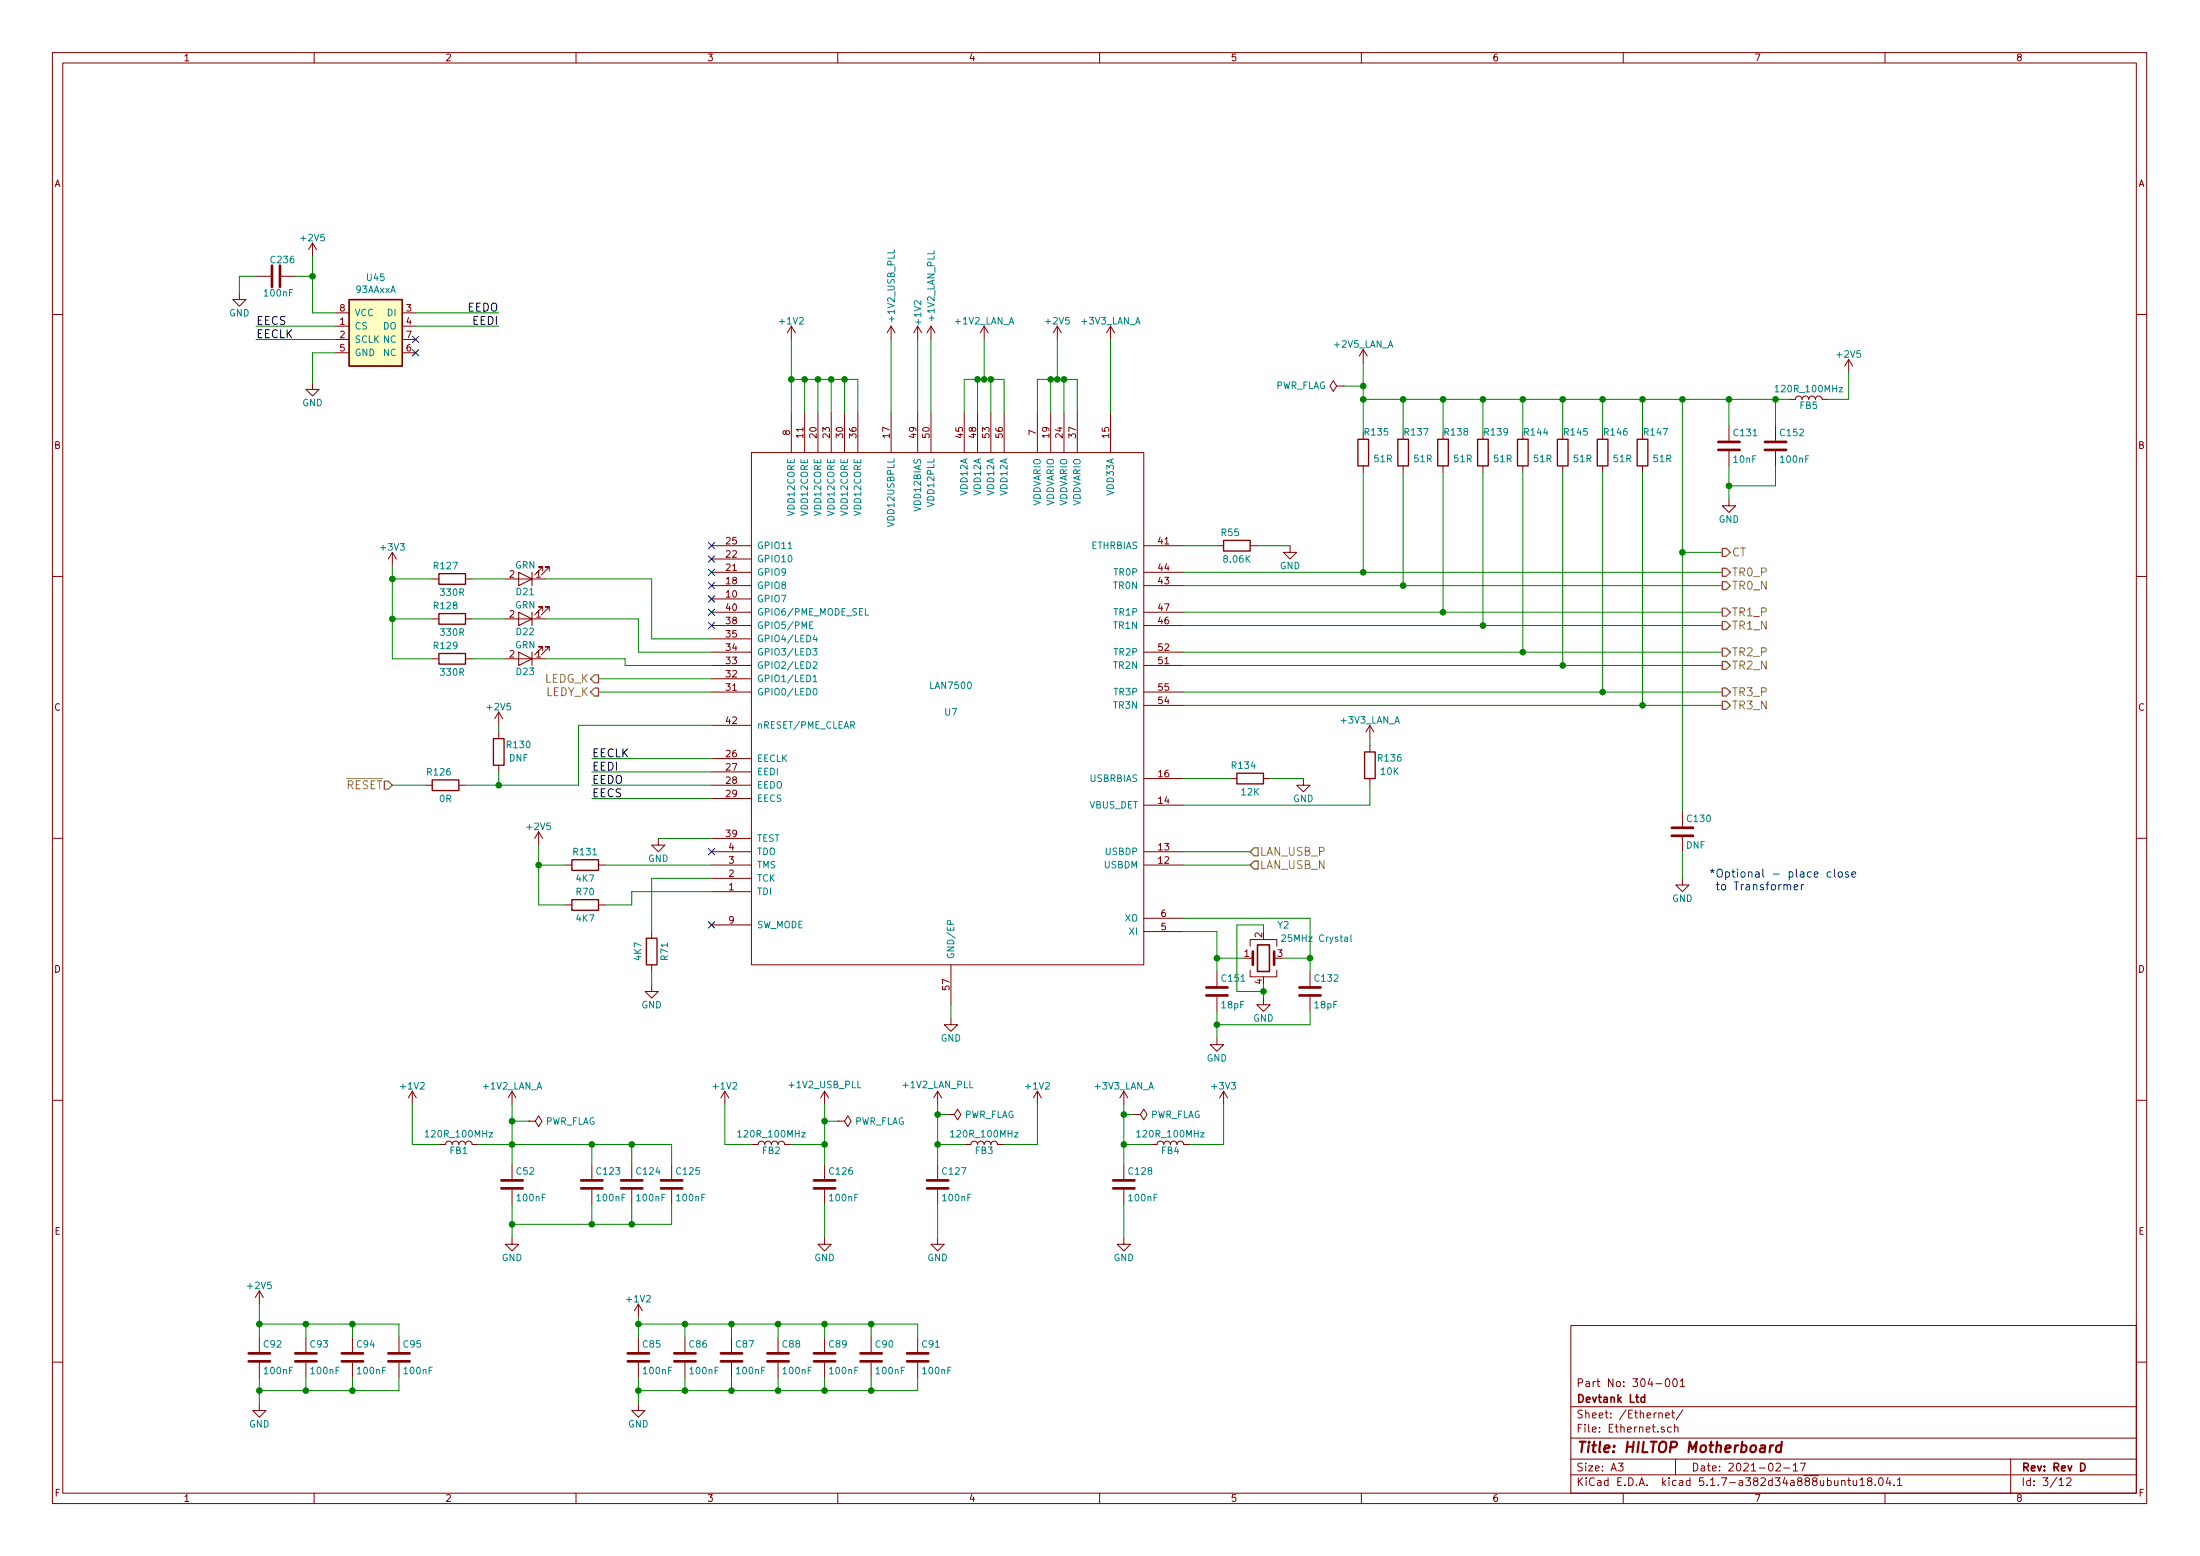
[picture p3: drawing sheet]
<svg xmlns="http://www.w3.org/2000/svg" width="420mm" height="297mm" viewBox="0 0 420 297" stroke-linecap="round" stroke-linejoin="round" font-family="sans-serif">
<g fill="none" stroke="#840000" stroke-width=".19">
<path d="M10 10h400v277h-400zM12 12h396v273.1h-396zM60 10v2M110 10v2M160 10v2M210 10v2M260 10v2M310 10v2M360 10v2M45.7 55.9v1.3h1.3l-1.3 1.3-1.3-1.3h1.3M48.9 52.7h2.8M53.7 52.7h2.8"/>
<path d="M59.7 46.4l-.8 1.3M59.7 46.4v2.5M59.7 46.4l.8 1.3M64.1 59.7h2.6M76.8 59.7h2.6M10 60h2M59.7 73.1v1.2h1.3l-1.3 1.3-1.3-1.3h1.3M64.1 62.3h2.6M64.1 64.8h2.6M64.1 67.3h2.6M76.8 62.3h2.6M76.8 64.8h2.6"/>
<path d="M76.8 67.3h2.6M151.1 62.3l-.7 1.2M151.1 62.3v2.5M151.1 78.8v7.6M151.1 62.3l.8 1.2M153.7 78.8v7.6M156.2 78.8v7.6M158.7 78.8v7.6M161.3 78.8v7.6M163.8 78.8v7.6M170.2 62.3l-.8 1.2M170.2 62.3v2.5"/>
<path d="M170.2 78.8v7.6M170.2 62.3l.7 1.2M175.3 62.3v2.5M175.3 78.8v7.6M175.3 62.3l-.8 1.2M175.3 62.3l.7 1.2M177.8 62.3l-.8 1.2M177.8 62.3v2.5M177.8 78.8v7.6M177.8 62.3l.8 1.2M184.1 78.8v7.6M186.7 78.8v7.6"/>
<path d="M188 62.3l-.8 1.2M188 62.3v2.5M188 62.3l.7 1.2M189.2 78.8v7.6M191.8 78.8v7.6M198.1 78.8v7.6M200.7 78.8v7.6M201.9 62.3l-.7 1.2M201.9 62.3v2.5M201.9 62.3l.8 1.2M203.2 78.8v7.6M205.7 78.8v7.6"/>
<path d="M212.1 62.3l-.8 1.2M212.1 62.3v2.5M212.1 78.8v7.6M212.1 62.3l.8 1.2M255.3 73.7l-.7-1-.6 1 .6 1 .7-1h1.2M256.5 73.7h.1M260.3 66.7l-.7 1.3M260.3 66.7v2.6M260.3 66.7l.8 1.3M341.6 76.2h1.3a.63 .63 0 0 1 .6-.6 .63 .63 0 0 1 .7 .6 .63 .63 0 0 1 .6-.6 .63 .63 0 0 1 .6 .6 .63 .63 0 0 1 .7-.6 .63 .63 0 0 1 .6 .6 .63 .63 0 0 1 .6-.6 .63 .63 0 0 1 .7 .6h1.2M353.1 68.6l-.8 1.3M353.1 68.6v2.6"/>
<path d="M353.1 68.6l.7 1.3M408 60h2M143.5 86.4h74.9v97.8h-74.9zM260.3 82.6v1.3M260.3 88.9v1.3M268 82.6v1.3M268 88.9v1.3M275.6 82.6v1.3M275.6 88.9v1.3M283.2 82.6v1.3M283.2 88.9v1.3M290.8 82.6v1.3"/>
<path d="M290.8 88.9v1.3M298.4 82.6v1.3M298.4 88.9v1.3M306.1 82.6v1.3M306.1 88.9v1.3M313.7 82.6v1.3M313.7 88.9v1.3M330.2 95.3v1.3h1.3l-1.3 1.2-1.3-1.2h1.3M330.2 81.3v2.8M330.2 86.1v2.8M339.1 81.3v2.8M339.1 86.1v2.8"/>
<path d="M10 110h2M74.9 105.4l-.7 1.3M74.9 105.4v2.6M74.9 105.4l.8 1.3M82.5 118.1h1.3M82.5 110.5h1.3M88.9 118.1h1.3M88.9 110.5h1.3M96.5 118.1h7.6M96.5 110.5h7.6M103.6 116.6v-.7h-.7h.7l-1.5 1.5M103.6 109v-.8h-.7h.7l-1.5 1.6"/>
<path d="M104.9 116.6v-.7h-.8h.8l-1.5 1.5M104.9 109v-.8h-.8h.8l-1.5 1.6M135.9 114.3h7.6M135.9 111.8h7.6M135.9 109.3h7.6M135.9 106.7h7.6M135.9 104.2h7.6M135.9 119.4h7.6M135.9 116.9h7.6M218.4 111.8h7.7M218.4 109.3h7.7M218.4 104.2h7.7"/>
<path d="M218.4 119.4h7.7M218.4 116.9h7.7M232.4 104.2h1.3M238.8 104.2h1.2M246.4 104.2v1.2h1.2l-1.2 1.3-1.3-1.3h1.3M408 110h2M82.5 125.8h1.3M88.9 125.8h1.3M95.2 135.9l-.7 1.3M95.2 135.9v2.6M95.2 139.7v1.3M95.2 135.9l.8 1.3"/>
<path d="M96.5 125.8h7.6M103.6 124.2v-.7h-.7h.7l-1.5 1.5M104.9 124.2v-.7h-.8h.8l-1.5 1.5M135.9 132.1h7.6M135.9 129.6h7.6M135.9 127h7.6M135.9 124.5h7.6M135.9 122h7.6M135.9 138.5h7.6M218.4 132.1h7.7M218.4 127h7.7M218.4 124.5h7.7"/>
<path d="M218.4 134.7h7.7M261.6 138.5v2.5M261.6 138.5l-.7 1.2M261.6 138.5l.8 1.2M81.3 149.9h1.2M87.6 149.9h1.3M95.2 146.1v1.3M102.9 158.8l-.8 1.3M102.9 158.8v2.5M102.9 158.8l.7 1.3M135.9 149.9h7.6M135.9 144.8h7.6"/>
<path d="M135.9 147.4h7.6M135.9 152.4h7.6M218.4 153.7h7.7M218.4 148.6h7.7M234.9 148.6h1.3M241.3 148.6h1.3M248.9 148.6v1.3h1.3l-1.3 1.3-1.3-1.3h1.3M261.6 142.3v1.2M261.6 148.6v1.3M321.3 155v2.8M321.3 159.8v2.8M10 160h2"/>
<path d="M107.9 172.8h1.3M107.9 165.1h1.3M114.3 172.8h1.3M114.3 165.1h1.3M124.5 177.8v1.3M125.7 160.1v1.2h1.3l-1.3 1.3-1.2-1.3h1.2M135.9 160.1h7.6M135.9 170.2h7.6M135.9 165.1h7.6M135.9 162.6h7.6M135.9 167.7h7.6M135.9 176.6h7.6"/>
<path d="M218.4 165.1h7.7M218.4 162.6h7.7M218.4 177.8h7.7M218.4 175.3h7.7M321.3 167.7v1.2h1.3l-1.3 1.3-1.3-1.3h1.3M408 160h2M124.5 188v1.3h1.2l-1.2 1.2-1.3-1.2h1.3M124.5 184.2v1.3M181.6 194.3v1.3h1.3l-1.3 1.3-1.3-1.3h1.3M181.6 184.2v7.6M232.4 198.2v1.2h1.3l-1.3 1.3-1.3-1.3h1.3M232.4 185.5v2.8"/>
<path d="M232.4 190.3v2.8M238.8 185.2v1.3h5v-1.3M238.8 180.6v-1.2h5v1.2M238.8 182.9h.5M241.3 190.5v1.3h1.3l-1.3 1.3-1.3-1.3h1.3M243.3 182.9h.5M250.2 185.5v2.8M250.2 190.3v2.8M10 210h2M78.7 208.3l-.7 1.3M78.7 208.3v2.6M78.7 208.3l.8 1.3"/>
<path d="M83.8 218.5h1.3a.63 .63 0 0 1 .6-.7 .63 .63 0 0 1 .7 .7 .63 .63 0 0 1 .6-.7 .63 .63 0 0 1 .6 .7 .63 .63 0 0 1 .7-.7 .63 .63 0 0 1 .6 .7 .63 .63 0 0 1 .6-.7 .63 .63 0 0 1 .7 .7h1.2M97.8 208.3l-.8 1.3M97.8 208.3v2.6M97.8 208.3l.8 1.3M101 214h1.2l.7-1 .6 1-.6 1-.7-1M101 214h.1M138.4 208.3l-.7 1.3M138.4 208.3v2.6M138.4 208.3l.8 1.3M143.5 218.5h1.3a.63 .63 0 0 1 .6-.7 .63 .63 0 0 1 .6 .7 .63 .63 0 0 1 .7-.7 .63 .63 0 0 1 .6 .7 .63 .63 0 0 1 .7-.7 .63 .63 0 0 1 .6 .7 .63 .63 0 0 1 .6-.7 .63 .63 0 0 1 .7 .7h1.2M157.5 208.3v2.6M157.5 208.3l-.8 1.3"/>
<path d="M157.5 208.3l.7 1.3M160 214h1.3l.6-1 .7 1-.7 1-.6-1M160 214h.1M179.1 208.3v2.6M179.1 208.3l-.8 1.3M179.1 208.3l.7 1.3M181 212.8h1.2l.7-1.1 .6 1.1-.6 1-.7-1M181 212.8h.1M184.1 218.5h1.3a.63 .63 0 0 1 .7-.7 .63 .63 0 0 1 .6 .7 .63 .63 0 0 1 .6-.7 .63 .63 0 0 1 .7 .7 .63 .63 0 0 1 .6-.7 .63 .63 0 0 1 .6 .7 .63 .63 0 0 1 .7-.7 .63 .63 0 0 1 .6 .7h1.3M198.1 208.3l-.7 1.3M198.1 208.3v2.6M198.1 208.3l.8 1.3"/>
<path d="M214.6 208.3v2.6M214.6 208.3l-.7 1.3M214.6 208.3l.8 1.3M216.5 212.8h1.3l.6-1.1 .7 1.1-.7 1-.6-1M216.5 212.8h.1M219.7 218.5h1.3a.63 .63 0 0 1 .6-.7 .63 .63 0 0 1 .6 .7 .63 .63 0 0 1 .7-.7 .63 .63 0 0 1 .6 .7 .63 .63 0 0 1 .7-.7 .63 .63 0 0 1 .6 .7 .63 .63 0 0 1 .6-.7 .63 .63 0 0 1 .7 .7h1.2M233.7 208.3l-.8 1.3M233.7 208.3v2.6M233.7 208.3l.7 1.3M408 210h2M97.8 236.3v1.2h1.3l-1.3 1.3-1.3-1.3h1.3M97.8 222.3v2.8"/>
<path d="M97.8 227.1v2.8M113 222.3v2.8M113 227.1v2.8M120.6 222.3v2.8M120.6 227.1v2.8M128.3 222.3v2.8M128.3 227.1v2.8M157.5 236.3v1.2h1.2l-1.2 1.3-1.3-1.3h1.3M157.5 222.3v2.8M157.5 227.1v2.8M179.1 236.3v1.2h1.2l-1.2 1.3-1.3-1.3h1.3M179.1 222.3v2.8"/>
<path d="M179.1 227.1v2.8M214.6 236.3v1.2h1.3l-1.3 1.3-1.2-1.3h1.2M214.6 222.3v2.8M214.6 227.1v2.8M49.5 246.4l-.7 1.3M49.5 246.4v2.6M49.5 255.3v2.8M49.5 246.4l.8 1.3M58.4 255.3v2.8M67.3 255.3v2.8M76.2 255.3v2.8M121.9 249v2.5"/>
<path d="M121.9 255.3v2.8M121.9 249l-.7 1.2M121.9 249l.8 1.2M130.8 255.3v2.8M139.7 255.3v2.8M148.6 255.3v2.8M157.5 255.3v2.8M166.4 255.3v2.8M175.3 255.3v2.8M300 253h108v32.1h-108zM10 260h2M49.5 268v1.3h1.3l-1.3 1.2-1.2-1.2h1.2"/>
<path d="M49.5 260.1v2.8M58.4 260.1v2.8M67.3 260.1v2.8M76.2 260.1v2.8M121.9 268v1.3h1.3l-1.3 1.2-1.3-1.2h1.3M121.9 260.1v2.8M130.8 260.1v2.8M139.7 260.1v2.8M148.6 260.1v2.8M157.5 260.1v2.8M166.4 260.1v2.8M175.3 260.1v2.8"/>
<path d="M300 278.5h108M300 274.5h108M300 268.5h108M309 279.3h1l-.5 .6 .4 .1v.7l-.2 .1-.7-.1M316.3 264.1h1.1M316.8 269.8h.1a.37 .37 0 0 1 .6 .1v.8M317.8 272.5a.37 .37 0 0 0-.6 .1l.1 .2 .5 .2 .1 .1-.2 .3-.5-.1M318.1 270.2l.7-.1-.1-.3-.4-.1-.2 .2 .1 .7h.5M318.3 263.3l.1-.1a.8 .8 0 0 1 .5 .8 .8 .8 0 0 1-.5 .7 .97 .97 0 0 1-.1-1.4zM319.2 272.5l-.5-.1-.2 .3v.6l.2 .1 .5-.1M319.3 269.7h.5M319.5 269.2v1.3l.3 .2"/>
<path d="M319.6 263.4l.2-.2a.81 .81 0 0 1 .6 .6 .81 .81 0 0 1-.3 .8l-.1 .1a.79 .79 0 0 1-.4-1.3zM319.8 272.5h.1a.37 .37 0 0 1 .6 .1v.8M319.8 271.9v1.5M320 278.5v3M320.9 263.6l.4-.4v1.5M320.9 264.7h.8M321.4 269.1l-1.3 2M339.2 279.5l.6-.2 .2 .4-.9 1.1h.9M342.5 279.7l.4-.4v1.5M343.8 279.3h1l-.6 1.5M384 278.5v6.6M408 260h2"/>
<path d="M60 285.1v1.9M110 285.1v1.9M160 285.1v1.9M210 285.1v1.9M260 285.1v1.9M300 281.5h108M310 285.1v1.9M340.7 280.2h1.1M342.5 280.8h.8M351.7 282.7h.1a.37 .37 0 0 1 .6 .1v.8M351.7 282.6v1M352.9 282.6h.5"/>
<path d="M353.1 282.1v1.3l.3 .2M353.9 282.6v.8a.39 .39 0 0 0 .7 .1M354.6 282.6v1M355.2 282.5l.5-.4v1.5M355.2 283.6h.9M356.9 282.7l-.3-.2 .1-.2 .2-.2 .5 .1 .1 .2-.1 .2-.5 .1-.3 .3 .1 .5 .2 .1h.3l.3-.3v-.3l-.3-.3M358.1 283.5v.1M358.9 282.3l.2-.2a.81 .81 0 0 1 .6 .6 .81 .81 0 0 1-.3 .8l-.1 .1a.79 .79 0 0 1-.4-1.3zM360 285.1v1.9M360.6 282l-.4 1.1h.9M360.9 282.6v1M361.7 283.5v.1"/>
<path d="M362.4 282.5l.4-.4v1.5M362.4 283.6h.8M393.2 282.5l.5-.4v1.5M393.2 283.6h.9M394.7 282.3l.5-.2 .3 .4-.9 1.1h.9"/>
</g>
<path d="M240.2 180.4h2.2v5.1h-2.2zM314.1 266.8l-.4-.1-.3 .3 .1 .6h.6M314.1 266.2v1.5M397.4 279.3a.76 .76 0 0 1 .8 .8 .76 .76 0 0 1-.8 .7z" fill="none" stroke="#840000" stroke-width=".3"/>
<path d="M338.1 275.9l-.2 1.3M338.7 275.9l-.4 .1-.2 .3M340.2 276a.68 .68 0 0 0-1 .3l-.1 .5 .2 .3 .2 .1 .6-.1M340.3 275.2l-.2 2" fill="none" stroke="#840000" stroke-width=".41"/>
<g fill="none" stroke="#008484" stroke-width=".19">
<path d="M170.8 47.7v.6h-1.3M178.4 47.8v.6h-1.3M339 73.9l.4-.4v1.3M339 74.8h.8M150.5 104.7h.7M154.6 119.3h.4M155.2 118.7h-.6v1.3h.6M165.3 116.2v1.2h.6M155.2 123.8h.8l-.4 .5 .4 .1v.4l-.2 .3-.6-.2M155.3 129.2l.4-.3v1.2M155.3 126.5l.5-.2 .2 .4-.8 .9h.8M155.3 130.1h.7"/>
<path d="M155.4 131.5l.2-.1a.67 .67 0 0 1 .4 .6 .67 .67 0 0 1-.4 .7l-.3-.5zM155.6 121.2l-.3 .9h.8M155.9 121.7v.8M162.5 138.4h.6l.1-.2-.1-.3-.6-.1v1.2M162.8 138.4l.4 .6M181.6 176.4l-.1-.6h-.5l-.1 .6h1.3M244.8 178.6l.5-.2 .2 .4-.8 .9h.8M258 178.4v1.1l.2 .2M81.2 216.1l.4-.3v1.3M81.2 217.1h.7M140.9 216.1l.3-.3v1.3M140.9 217.1h.7"/>
<path d="M163.8 206.4v1.3h.6M181.5 216.1l.4-.3v1.3M181.5 217.1h.8M217.1 216.1l.3-.3v1.3M217.1 217.1h.7"/>
</g>
<g fill="none" stroke="#840000" stroke-width=".51">
<path d="M51.9 50.7v4.1M53.5 50.7v4.1M328.2 85.9h4M328.2 84.4h4M337.1 85.9h4M337.1 84.4h4M319.3 159.5h4M319.3 158h4M230.4 190h4M230.4 188.5h4M239.3 181.6v2.6M243.3 181.6v2.6"/>
<path d="M248.2 190h4M248.2 188.5h4M95.8 226.9h4M95.8 225.3h4M111 226.9h4.1M111 225.3h4.1M118.6 226.9h4.1M118.6 225.3h4.1M126.2 226.9h4.1M126.2 225.3h4.1M155.4 226.9h4.1M155.4 225.3h4.1"/>
<path d="M177 226.9h4.1M177 225.3h4.1M212.6 226.9h4.1M212.6 225.3h4.1M47.5 259.9h4.1M47.5 258.4h4.1M56.4 259.9h4.1M56.4 258.4h4.1M65.3 259.9h4M65.3 258.4h4M74.2 259.9h4M74.2 258.4h4"/>
<path d="M119.9 259.9h4.1M119.9 258.4h4.1M128.8 259.9h4M128.8 258.4h4M137.7 259.9h4M137.7 258.4h4M146.6 259.9h4M146.6 258.4h4M155.4 259.9h4.1M155.4 258.4h4.1M164.3 259.9h4.1M164.3 258.4h4.1"/>
<path d="M173.2 259.9h4.1M173.2 258.4h4.1"/>
</g>
<g fill="none" stroke="#840000" stroke-width=".25">
<path d="M66.7 57.2h10.1v12.7h-10.1zM259.3 83.9h2.1v5h-2.1zM267 83.9h2v5h-2zM274.6 83.9h2v5h-2zM282.2 83.9h2v5h-2zM289.8 83.9h2v5h-2zM297.4 83.9h2.1v5h-2.1zM305.1 83.9h2v5h-2zM312.7 83.9h2v5h-2zM83.8 117.1h5.1v2.1h-5.1zM83.8 109.5h5.1v2h-5.1zM233.7 103.2h5.1v2h-5.1z"/>
<path d="M83.8 124.8h5.1v2h-5.1zM82.5 148.9h5.1v2h-5.1zM94.2 141h2.1v5.1h-2.1zM236.2 147.6h5.1v2h-5.1zM260.6 143.5h2v5.1h-2zM109.2 171.7h5.1v2.1h-5.1zM109.2 164.1h5.1v2.1h-5.1zM123.4 179.1h2.1v5.1h-2.1z"/>
</g>
<path d="M66.7 57.2h10.1v12.7h-10.1z" fill="#ffffc2" stroke="#ffffc2" stroke-width=".19"/>
<path d="M99.1 116.9l2.5 1.2-2.5 1.3zM99.1 109.3l2.5 1.2-2.5 1.3zM101.6 109.3v2.5M101.6 116.9v2.5M99.1 124.5l2.5 1.3-2.5 1.2zM101.6 124.5v2.5" fill="none" stroke="#840000" stroke-width=".2"/>
<g fill="none" stroke="#008400" stroke-width=".19">
<path d="M48.9 52.7h-3.2v3.2M56.5 52.7h3.2M59.7 48.9v10.8h4.4M79.4 59.7h15.8M48.9 64.8h15.2M48.9 62.3h15.2M64.1 67.3h-4.4v5.8M79.4 62.3h15.8M151.1 72.4h12.7v6.4M151.1 64.8v14M153.7 72.4v6.4M156.2 72.4v6.4"/>
<path d="M158.7 72.4v6.4M161.3 72.4v6.4M170.2 64.8v14M175.3 64.8v14M177.8 64.8v14M184.1 78.8v-6.4h7.7v6.4M186.7 72.4v6.4M188 64.8v7.6M189.2 72.4v6.4M198.1 78.8v-6.4h7.6v6.4M200.7 72.4v6.4M201.9 64.8v7.6"/>
<path d="M203.2 72.4v6.4M212.1 64.8v14M256.5 73.7h3.8M260.3 69.3v13.3M260.3 76.2h81.3M268 76.2v6.4M275.6 76.2v6.4M283.2 76.2v6.4M290.8 76.2v6.4M298.4 76.2v6.4M306.1 76.2v6.4M313.7 76.2v6.4"/>
<path d="M321.3 76.2v78.8M330.2 76.2v5.1M339.1 76.2v5.1M353.1 71.2v5h-3.9M260.3 90.2v19.1M268 90.2v21.6M275.6 90.2v26.7M283.2 90.2v29.2M290.8 90.2v34.3M298.4 90.2v36.8M306.1 90.2v41.9M313.7 90.2v44.5"/>
<path d="M330.2 88.9v6.4M339.1 88.9v3.8h-8.9M74.9 108v17.8h7.6M74.9 110.5h7.6M74.9 118.1h7.6M90.2 110.5h6.3M90.2 118.1h6.3M104.1 118.1h17.8v6.4h14M104.1 110.5h20.4v11.5h11.4M226.1 109.3h102.8M226.1 111.8h102.8M226.1 116.9h102.8"/>
<path d="M226.1 119.4h102.8M226.1 104.2h6.3M240 104.2h6.4M321.3 105.4h7.6M90.2 125.8h6.3M95.2 138.5v1.2M104.1 125.8h15.3v1.2h16.5M114.3 132.1h21.6M114.3 129.6h21.6M135.9 138.5h-25.4v11.4h-21.6M226.1 127h102.8M226.1 124.5h102.8"/>
<path d="M226.1 134.7h102.8M226.1 132.1h102.8M74.9 149.9h6.4M95.2 147.4v2.5M113 152.4h22.9M113 149.9h22.9M113 147.4h22.9M113 144.8h22.9M226.1 148.6h8.8M242.6 148.6h6.3M261.6 141v1.3M261.6 149.9v3.8h-35.5"/>
<path d="M102.9 161.3v11.5h5M102.9 165.1h5M115.6 165.1h20.3M125.7 160.1h10.2M135.9 170.2h-15.3v2.6h-5M135.9 167.7h-11.4v10.1M226.1 175.3h24.1v10.2M226.1 177.8h6.3v7.7M226.1 165.1h12.7M226.1 162.6h12.7M241.3 177.8v-1.2h-5.1v12.7h5.1M321.3 162.6v5.1"/>
<path d="M124.5 185.5v2.5M181.6 191.8v2.5M232.4 193.1v5.1M232.4 182.9h5.1M241.3 188v2.5M245.1 182.9h5.1M250.2 193.1v2.5h-17.8M78.7 210.9v7.6h5.1M91.4 218.5h36.9v3.8M97.8 210.9v11.4M97.8 214h3.2M113 218.5v3.8"/>
<path d="M120.6 218.5v3.8M138.4 210.9v7.6h5.1M151.1 218.5h6.4M157.5 210.9v11.4M157.5 214h2.5M179.1 218.5h5M179.1 212.8h1.9M179.1 210.9v11.4M198.1 210.9v7.6h-6.3M214.6 218.5h5.1M214.6 210.9v11.4M214.6 212.8h1.9"/>
<path d="M233.7 210.9v7.6h-6.4M97.8 229.9v6.4M113 229.9v3.8M120.6 229.9v3.8M128.3 229.9v3.8h-30.5M157.5 229.9v6.4M179.1 229.9v6.4M214.6 229.9v6.4M49.5 252.8h26.7v2.5M49.5 249v6.3M58.4 252.8v2.5M67.3 252.8v2.5"/>
<path d="M121.9 252.8h53.4v2.5M121.9 251.5v3.8M130.8 252.8v2.5M139.7 252.8v2.5M148.6 252.8v2.5M157.5 252.8v2.5M166.4 252.8v2.5M49.5 262.9v5.1M58.4 262.9v2.6M67.3 262.9v2.6M76.2 262.9v2.6h-26.7M121.9 262.9v5.1"/>
<path d="M130.8 262.9v2.6M139.7 262.9v2.6M148.6 262.9v2.6M157.5 262.9v2.6M166.4 262.9v2.6M175.3 262.9v2.6h-53.4"/>
</g>
<g fill="none" stroke="#848400" stroke-width=".25">
<path d="M328.9 104.7h.8l.8 .7-.8 .8h-.8zM328.9 111h.8l.8 .8-.8 .8h-.8zM328.9 116.1h.8l.8 .8-.8 .7h-.8zM328.9 118.7h.8l.8 .7-.8 .8h-.8zM328.9 108.5h.8l.8 .8-.8 .7h-.8zM112.8 132.1l.7-.7h.8v1.5h-.8zM112.8 129.6l.7-.8h.8v1.5h-.8zM328.9 133.9h.8l.8 .8-.8 .7h-.8zM328.9 131.4h.8l.8 .7-.8 .8h-.8zM328.9 123.7h.8l.8 .8-.8 .8h-.8zM328.9 126.3h.8l.8 .7-.8 .8h-.8zM73.4 149.1h.8l.7 .8-.7 .8h-.8z"/>
<path d="M239.5 161.8h.8v1.6h-.8l-.7-.8zM239.5 164.4h.8v1.5h-.8l-.7-.8z"/>
</g>
<path d="M341.3 169.1a.36 .36 0 0 1 .4-.2 .36 .36 0 0 1 .3 .2v.8M342.6 169.4l.8-.2-.1-.3h-.5l-.2 .2 .1 .7h.6M344 168.9v1M344.4 168.9l-.4 .2M349.7 166.5l-.5-.1-.3 .3v.4l.2 .3h.6M350.3 165.9v1.3l.2 .2M351.1 166.6l.3-.2 .4 .2 .1 .5-.2 .3h-.3l-.3-.1zM353 166.5l-.3-.1-.3 .2 .1 .3 .5 .1v.4h-.6M353.7 166.9l.7-.1-.1-.3-.4-.1-.2 .2v.8h.6" fill="none" stroke="#0000c2" stroke-width=".19"/>
<g fill="#008400" stroke="#008400" stroke-width=".25">
<circle cx="268" cy="76.2" r=".51"/>
<circle cx="232.4" cy="182.9" r=".51"/>
<circle cx="250.2" cy="182.9" r=".51"/>
<circle cx="275.6" cy="76.2" r=".51"/>
<circle cx="275.6" cy="116.9" r=".51"/>
<circle cx="321.3" cy="105.4" r=".51"/>
<circle cx="283.2" cy="76.2" r=".51"/>
<circle cx="260.3" cy="76.2" r=".51"/>
<circle cx="260.3" cy="73.7" r=".51"/>
<circle cx="67.3" cy="265.5" r=".51"/>
<circle cx="321.3" cy="76.2" r=".51"/>
<circle cx="214.6" cy="212.8" r=".51"/>
<circle cx="59.7" cy="52.7" r=".51"/>
<circle cx="260.3" cy="109.3" r=".51"/>
<circle cx="232.4" cy="195.6" r=".51"/>
<circle cx="268" cy="111.8" r=".51"/>
<circle cx="95.3" cy="149.9" r=".51"/>
<circle cx="49.5" cy="252.8" r=".51"/>
<circle cx="283.2" cy="119.4" r=".51"/>
<circle cx="67.3" cy="252.8" r=".51"/>
<circle cx="58.4" cy="252.8" r=".51"/>
<circle cx="330.2" cy="92.7" r=".51"/>
<circle cx="97.8" cy="214" r=".51"/>
<circle cx="179.1" cy="212.8" r=".51"/>
<circle cx="157.5" cy="214" r=".51"/>
<circle cx="201.9" cy="72.4" r=".51"/>
<circle cx="121.9" cy="265.5" r=".51"/>
<circle cx="120.7" cy="218.5" r=".51"/>
<circle cx="121.9" cy="252.8" r=".51"/>
<circle cx="113" cy="218.5" r=".51"/>
<circle cx="161.3" cy="72.4" r=".51"/>
<circle cx="130.8" cy="252.8" r=".51"/>
<circle cx="97.8" cy="218.5" r=".51"/>
<circle cx="130.8" cy="265.5" r=".51"/>
<circle cx="139.7" cy="252.8" r=".51"/>
<circle cx="148.6" cy="252.8" r=".51"/>
<circle cx="139.7" cy="265.5" r=".51"/>
<circle cx="290.8" cy="76.2" r=".51"/>
<circle cx="157.5" cy="252.8" r=".51"/>
<circle cx="74.9" cy="118.1" r=".51"/>
<circle cx="200.7" cy="72.4" r=".51"/>
<circle cx="166.4" cy="252.8" r=".51"/>
<circle cx="203.2" cy="72.4" r=".51"/>
<circle cx="148.6" cy="265.5" r=".51"/>
<circle cx="157.5" cy="265.5" r=".51"/>
<circle cx="189.2" cy="72.4" r=".51"/>
<circle cx="188" cy="72.4" r=".51"/>
<circle cx="166.4" cy="265.5" r=".51"/>
<circle cx="186.7" cy="72.4" r=".51"/>
<circle cx="306.1" cy="132.1" r=".51"/>
<circle cx="241.3" cy="189.3" r=".51"/>
<circle cx="214.6" cy="218.5" r=".51"/>
<circle cx="153.7" cy="72.4" r=".51"/>
<circle cx="157.5" cy="218.5" r=".51"/>
<circle cx="339.1" cy="76.2" r=".51"/>
<circle cx="330.2" cy="76.2" r=".51"/>
<circle cx="313.7" cy="134.7" r=".51"/>
<circle cx="151.1" cy="72.4" r=".51"/>
<circle cx="156.2" cy="72.4" r=".51"/>
<circle cx="298.4" cy="127" r=".51"/>
<circle cx="102.9" cy="165.1" r=".51"/>
<circle cx="290.8" cy="124.5" r=".51"/>
<circle cx="313.7" cy="76.2" r=".51"/>
<circle cx="306.1" cy="76.2" r=".51"/>
<circle cx="298.4" cy="76.2" r=".51"/>
<circle cx="49.5" cy="265.5" r=".51"/>
<circle cx="58.4" cy="265.5" r=".51"/>
<circle cx="120.7" cy="233.7" r=".51"/>
<circle cx="158.8" cy="72.4" r=".51"/>
<circle cx="74.9" cy="110.5" r=".51"/>
<circle cx="113" cy="233.7" r=".51"/>
<circle cx="179.1" cy="218.5" r=".51"/>
<circle cx="97.8" cy="233.7" r=".51"/>
</g>
<g fill="none" stroke="#000084" stroke-width=".19">
<path d="M78.8 64.2l1.2 1.2M78.8 66.7l1.2 1.3M80 64.2l-1.2 1.2M80 66.7l-1.2 1.3M135.3 118.8l1.2 1.2M135.3 116.3l1.2 1.2M135.3 113.7l1.2 1.2M135.3 111.2l1.2 1.2M135.3 108.6l1.2 1.3M135.3 106.1l1.2 1.2M135.3 103.6l1.2 1.2M136.5 118.8l-1.2 1.2"/>
<path d="M136.5 116.3l-1.2 1.2M136.5 113.7l-1.2 1.2M136.5 111.2l-1.2 1.2M136.5 108.6l-1.2 1.3M136.5 106.1l-1.2 1.2M136.5 103.6l-1.2 1.2M135.3 162l1.2 1.2M135.3 176l1.2 1.2M136.5 162l-1.2 1.2M136.5 176l-1.2 1.2"/>
</g>
<text font-size="2.8" fill="#840000" x="301" y="277.3">Title: HILTOP Motherboard</text>
<g font-size="2.1">
<text x="89.2" y="59.5">EEDO</text>
<text x="48.9" y="62">EECS</text>
<text x="48.9" y="64.6">EECLK</text>
<text x="90.3" y="62">EEDI</text>
<text x="113" y="144.6">EECLK</text>
<text x="113" y="147.1">EEDI</text>
<text x="113" y="149.6">EEDO</text>
<text x="113" y="152.2">EECS</text>
</g>
<g font-size="2.1" fill="#848400">
<text x="330.7" y="106.2">CT</text>
<text x="330.7" y="112.6">TR0_N</text>
<text x="330.7" y="110">TR0_P</text>
<text x="330.7" y="117.6">TR1_P</text>
<text x="330.7" y="125.3">TR2_P</text>
<text x="330.7" y="120.2">TR1_N</text>
<text x="103.9" y="130.3">LEDG_K</text>
<text x="330.7" y="127.8">TR2_N</text>
<text x="104.1" y="132.9">LEDY_K</text>
<text x="330.7" y="135.4">TR3_N</text>
<text x="330.7" y="132.9">TR3_P</text>
<text x="66.1" y="150.7">RESET</text>
<text x="240.5" y="163.4">LAN_USB_P</text>
<text x="240.5" y="165.9">LAN_USB_N</text>
</g>
<g font-size="2.1" fill="#0000c2">
<text x="326.4" y="167.5">*Optional - place close</text>
<text x="327" y="170">to Transformer</text>
</g>
<g font-size="2.1" fill="#840000">
<text x="301" y="267.8">Devtank Ltd</text>
<text x="301" y="264.8">Part No: 304-001</text>
<text x="301" y="273.5">File: Ethernet.sch</text>
<text x="301" y="270.8">Sheet: /Ethernet/</text>
<text x="301" y="280.9">Size: A3</text>
<text x="323" y="280.9">Date: 2021-02-17</text>
<text x="386" y="280.9">Rev: Rev D</text>
<text x="301" y="283.7">KiCad E.D.A. kicad 5.1.7-a382d34a888ubuntu18.04.1</text>
<text x="386" y="283.7">Id: 3/12</text>
</g>
<g font-size="1.8" fill="#840000">
<text x="35" y="11.7">1</text>
<text x="85" y="11.7">2</text>
<text x="135" y="11.7">3</text>
<text x="185" y="11.7">4</text>
<text x="235" y="11.7">5</text>
<text x="285" y="11.7">6</text>
<text x="335" y="11.7">7</text>
<text x="385" y="11.7">8</text>
<text x="10.4" y="35.7">A</text>
<text x="408.4" y="35.7">A</text>
<text x="64.9" y="59.5">8</text>
<text x="77.6" y="59.5">3</text>
<text x="64.9" y="62">1</text>
<text x="64.9" y="64.6">2</text>
<text x="77.6" y="62">4</text>
<text x="77.6" y="64.6">7</text>
<text x="64.9" y="67.1">5</text>
<text x="77.6" y="67.1">6</text>
<text x="150.9" y="83.1" transform="rotate(-90 150.9 83.1)">8</text>
<text x="153.4" y="83.6" transform="rotate(-90 153.4 83.6)">11</text>
<text x="156" y="83.6" transform="rotate(-90 156 83.6)">20</text>
<text x="158.5" y="83.6" transform="rotate(-90 158.5 83.6)">23</text>
<text x="161" y="83.6" transform="rotate(-90 161 83.6)">30</text>
<text x="163.6" y="83.6" transform="rotate(-90 163.6 83.6)">36</text>
<text x="169.9" y="83.6" transform="rotate(-90 169.9 83.6)">17</text>
<text x="175" y="83.6" transform="rotate(-90 175 83.6)">49</text>
<text x="177.5" y="83.6" transform="rotate(-90 177.5 83.6)">50</text>
<text x="183.9" y="83.6" transform="rotate(-90 183.9 83.6)">45</text>
<text x="186.4" y="83.6" transform="rotate(-90 186.4 83.6)">48</text>
<text x="189" y="83.6" transform="rotate(-90 189 83.6)">53</text>
<text x="191.5" y="83.6" transform="rotate(-90 191.5 83.6)">56</text>
<text x="197.9" y="83.1" transform="rotate(-90 197.9 83.1)">7</text>
<text x="200.4" y="83.6" transform="rotate(-90 200.4 83.6)">19</text>
<text x="202.9" y="83.6" transform="rotate(-90 202.9 83.6)">24</text>
<text x="205.5" y="83.6" transform="rotate(-90 205.5 83.6)">37</text>
<text x="211.8" y="83.6" transform="rotate(-90 211.8 83.6)">15</text>
<text x="10.4" y="85.7">B</text>
<text x="408.4" y="85.7">B</text>
<text x="138.7" y="106.5">22</text>
<text x="138.7" y="103.9">25</text>
<text x="221.3" y="103.9">41</text>
<text x="97.3" y="110.3">2</text>
<text x="102.4" y="110.3">1</text>
<text x="138.7" y="111.5">18</text>
<text x="138.7" y="109">21</text>
<text x="221.3" y="111.5">43</text>
<text x="221.3" y="109">44</text>
<text x="97.3" y="117.9">2</text>
<text x="102.4" y="117.9">1</text>
<text x="138.7" y="114.1">10</text>
<text x="138.7" y="119.2">38</text>
<text x="138.7" y="116.6">40</text>
<text x="221.3" y="119.2">46</text>
<text x="221.3" y="116.6">47</text>
<text x="97.3" y="125.5">2</text>
<text x="102.4" y="125.5">1</text>
<text x="138.7" y="124.2">34</text>
<text x="138.7" y="121.7">35</text>
<text x="221.3" y="124.2">52</text>
<text x="138.7" y="131.9">31</text>
<text x="138.7" y="129.3">32</text>
<text x="138.7" y="126.8">33</text>
<text x="221.3" y="126.8">51</text>
<text x="221.3" y="131.9">55</text>
<text x="10.4" y="135.7">C</text>
<text x="221.3" y="134.4">54</text>
<text x="408.4" y="135.7">C</text>
<text x="138.7" y="138.2">42</text>
<text x="138.7" y="144.6">26</text>
<text x="138.7" y="147.1">27</text>
<text x="138.7" y="149.6">28</text>
<text x="221.3" y="148.4">16</text>
<text x="138.7" y="152.2">29</text>
<text x="221.3" y="153.5">14</text>
<text x="138.7" y="159.8">39</text>
<text x="139.2" y="167.4">2</text>
<text x="139.2" y="164.9">3</text>
<text x="139.2" y="162.3">4</text>
<text x="221.3" y="164.9">12</text>
<text x="221.3" y="162.3">13</text>
<text x="139.2" y="170">1</text>
<text x="139.2" y="176.3">9</text>
<text x="221.8" y="177.6">5</text>
<text x="221.8" y="175">6</text>
<text x="241" y="179" transform="rotate(-90 241 179)">2</text>
<text x="10.4" y="185.7">D</text>
<text x="237.6" y="182.7">1</text>
<text x="244" y="182.7">3</text>
<text x="408.4" y="185.7">D</text>
<text x="181.4" y="189" transform="rotate(-90 181.4 189)">57</text>
<text x="241" y="187.8" transform="rotate(-90 241 187.8)">4</text>
<text x="10.4" y="235.7">E</text>
<text x="408.4" y="235.7">E</text>
<text x="10.5" y="285.7">F</text>
<text x="35" y="286.7">1</text>
<text x="85" y="286.7">2</text>
<text x="135" y="286.7">3</text>
<text x="185" y="286.7">4</text>
<text x="235" y="286.7">5</text>
<text x="285" y="286.7">6</text>
<text x="335" y="286.7">7</text>
<text x="385" y="286.7">8</text>
<text x="408.5" y="285.7">F</text>
</g>
<g font-size="1.8" fill="#008484">
<text x="57.6" y="46.1">+2V5</text>
<text x="51.8" y="50.3">C236</text>
<text x="70.1" y="53.6">U45</text>
<text x="50.6" y="56.6">100nF</text>
<text x="67.9" y="55.9">93AAxxA</text>
<text x="43.8" y="60.4">GND</text>
<text x="67.7" y="62.9">CS</text>
<text x="67.7" y="65.4">SCLK NC</text>
<text x="67.7" y="60.4">VCC</text>
<text x="73.2" y="62.9">DO</text>
<text x="74" y="60.4">DI</text>
<text x="149" y="61.9">+1V2</text>
<text x="170.9" y="61.2" transform="rotate(-90 170.9 61.2)">+1V2_USB_PLL</text>
<text x="175.9" y="61.8" transform="rotate(-90 175.9 61.8)">+1V2</text>
<text x="178.5" y="61.2" transform="rotate(-90 178.5 61.2)">+1V2_LAN_PLL</text>
<text x="182.4" y="61.9">+1V2_LAN_A</text>
<text x="199.8" y="61.9">+2V5</text>
<text x="206.6" y="61.9">+3V3_LAN_A</text>
<text x="67.7" y="68">GND</text>
<text x="73.3" y="68">NC</text>
<text x="254.8" y="66.4">+2V5_LAN_A</text>
<text x="351" y="68.3">+2V5</text>
<text x="57.7" y="77.6">GND</text>
<text x="243.5" y="74.3">PWR_FLAG</text>
<text x="339.5" y="74.9">120R_100MHz</text>
<text x="260.8" y="83.1">R135</text>
<text x="268.4" y="83.1">R137</text>
<text x="276" y="83.1">R138</text>
<text x="283.6" y="83.1">R139</text>
<text x="291.2" y="83.1">R144</text>
<text x="298.9" y="83.1">R145</text>
<text x="306.5" y="83.1">R146</text>
<text x="314.1" y="83.1">R147</text>
<text x="331.2" y="83.3">C131</text>
<text x="340.1" y="83.3">C152</text>
<text x="343.8" y="78.1">FB5</text>
<text x="262.5" y="88.2">51R</text>
<text x="270.1" y="88.2">51R</text>
<text x="277.7" y="88.2">51R</text>
<text x="285.4" y="88.2">51R</text>
<text x="293" y="88.2">51R</text>
<text x="300.6" y="88.2">51R</text>
<text x="308.2" y="88.2">51R</text>
<text x="315.8" y="88.2">51R</text>
<text x="331.2" y="88.4">10nF</text>
<text x="340.2" y="88.4">100nF</text>
<text x="184.8" y="94.4" transform="rotate(-90 184.8 94.4)">VDD12A</text>
<text x="187.3" y="94.4" transform="rotate(-90 187.3 94.4)">VDD12A</text>
<text x="189.9" y="94.4" transform="rotate(-90 189.9 94.4)">VDD12A</text>
<text x="192.4" y="94.4" transform="rotate(-90 192.4 94.4)">VDD12A</text>
<text x="212.7" y="94.4" transform="rotate(-90 212.7 94.4)">VDD33A</text>
<text x="151.8" y="98.2" transform="rotate(-90 151.8 98.2)">VDD12CORE</text>
<text x="154.3" y="98.2" transform="rotate(-90 154.3 98.2)">VDD12CORE</text>
<text x="156.8" y="98.2" transform="rotate(-90 156.8 98.2)">VDD12CORE</text>
<text x="159.4" y="98.2" transform="rotate(-90 159.4 98.2)">VDD12CORE</text>
<text x="161.9" y="98.2" transform="rotate(-90 161.9 98.2)">VDD12CORE</text>
<text x="164.5" y="98.2" transform="rotate(-90 164.5 98.2)">VDD12CORE</text>
<text x="170.8" y="100.2" transform="rotate(-90 170.8 100.2)">VDD12USBPLL</text>
<text x="175.9" y="97.3" transform="rotate(-90 175.9 97.3)">VDD12BIAS</text>
<text x="178.4" y="96.5" transform="rotate(-90 178.4 96.5)">VDD12PLL</text>
<text x="198.8" y="96.8" transform="rotate(-90 198.8 96.8)">VDDVARIO</text>
<text x="201.3" y="96.8" transform="rotate(-90 201.3 96.8)">VDDVARIO</text>
<text x="203.8" y="96.8" transform="rotate(-90 203.8 96.8)">VDDVARIO</text>
<text x="206.4" y="96.8" transform="rotate(-90 206.4 96.8)">VDDVARIO</text>
<text x="328.2" y="99.8">GND</text>
<text x="72.8" y="105.1">+3V3</text>
<text x="144.5" y="107.4">GPIO10</text>
<text x="144.5" y="104.8">GPIO11</text>
<text x="208.4" y="104.8">ETHRBIAS</text>
<text x="233.3" y="102.3">R55</text>
<text x="233.9" y="107.4">8.06K</text>
<text x="83" y="108.7">R127</text>
<text x="84.3" y="113.8">330R</text>
<text x="98.4" y="108.5">GRN</text>
<text x="98.7" y="113.6">D21</text>
<text x="144.5" y="112.4">GPIO8</text>
<text x="144.5" y="109.9">GPIO9</text>
<text x="212.8" y="112.4">TR0N</text>
<text x="212.9" y="109.9">TR0P</text>
<text x="244.4" y="108.7">GND</text>
<text x="83" y="116.3">R128</text>
<text x="98.4" y="116.2">GRN</text>
<text x="144.5" y="115">GPIO7</text>
<text x="144.5" y="117.5">GPIO6/PME_MODE_SEL</text>
<text x="212.9" y="117.5">TR1P</text>
<text x="83" y="123.9">R129</text>
<text x="84.3" y="121.4">330R</text>
<text x="98.4" y="123.8">GRN</text>
<text x="98.7" y="121.2">D22</text>
<text x="144.5" y="125.1">GPIO3/LED3</text>
<text x="144.5" y="122.6">GPIO4/LED4</text>
<text x="144.5" y="120.1">GPIO5/PME</text>
<text x="212.8" y="120.1">TR1N</text>
<text x="212.9" y="125.1">TR2P</text>
<text x="84.3" y="129">330R</text>
<text x="98.7" y="128.9">D23</text>
<text x="144.5" y="130.2">GPIO1/LED1</text>
<text x="144.5" y="127.7">GPIO2/LED2</text>
<text x="177.8" y="131.5">LAN7500</text>
<text x="212.8" y="127.7">TR2N</text>
<text x="93.2" y="135.6">+2V5</text>
<text x="144.5" y="132.8">GPIO0/LED0</text>
<text x="180.5" y="136.6">U7</text>
<text x="212.8" y="135.3">TR3N</text>
<text x="212.9" y="132.8">TR3P</text>
<text x="96.9" y="142.8">R130</text>
<text x="144.5" y="139.1">nRESET/PME_CLEAR</text>
<text x="256.1" y="138.1">+3V3_LAN_A</text>
<text x="81.7" y="148">R126</text>
<text x="97.2" y="145.4">DNF</text>
<text x="144.5" y="145.5">EECLK</text>
<text x="144.5" y="148">EEDI</text>
<text x="208.2" y="149.3">USBRBIAS</text>
<text x="235.4" y="146.8">R134</text>
<text x="263.3" y="145.4">R136</text>
<text x="263.8" y="147.9">10K</text>
<text x="84" y="153.1">0R</text>
<text x="144.5" y="150.5">EEDO</text>
<text x="144.5" y="153.1">EECS</text>
<text x="208" y="154.3">VBUS_DET</text>
<text x="237.1" y="151.9">12K</text>
<text x="247" y="153.1">GND</text>
<text x="100.8" y="158.5">+2V5</text>
<text x="144.5" y="160.7">TEST</text>
<text x="322.4" y="156.9">C130</text>
<text x="109.7" y="163.3">R131</text>
<text x="123.8" y="164.6">GND</text>
<text x="144.5" y="165.8">TMS</text>
<text x="144.5" y="163.2">TDO</text>
<text x="210.9" y="165.8">USBDM</text>
<text x="211.2" y="163.2">USBDP</text>
<text x="322" y="162">DNF</text>
<text x="110.1" y="170.9">R70</text>
<text x="110.1" y="168.4">4K7</text>
<text x="144.5" y="170.9">TDI</text>
<text x="144.5" y="168.3">TCK</text>
<text x="319.4" y="172.2">GND</text>
<text x="110.1" y="176">4K7</text>
<text x="144.5" y="177.2">SW_MODE</text>
<text x="214.9" y="175.9">XO</text>
<text x="215.7" y="178.5">XI</text>
<text x="244" y="177.3">Y2</text>
<text x="245.4" y="179.8">25MHz Crystal</text>
<text x="122.5" y="183.3" transform="rotate(-90 122.5 183.3)">4K7</text>
<text x="127.6" y="183.3" transform="rotate(-90 127.6 183.3)">R71</text>
<text x="182.2" y="183.2" transform="rotate(-90 182.2 183.2)">GND/EP</text>
<text x="233.5" y="187.4">C151</text>
<text x="251.2" y="187.4">C132</text>
<text x="122.5" y="192.5">GND</text>
<text x="233.4" y="192.5">18pF</text>
<text x="239.3" y="195">GND</text>
<text x="251.2" y="192.5">18pF</text>
<text x="179.7" y="198.8">GND</text>
<text x="230.5" y="202.7">GND</text>
<text x="76.7" y="208">+1V2</text>
<text x="92.3" y="208">+1V2_LAN_A</text>
<text x="136.3" y="208">+1V2</text>
<text x="150.9" y="207.7">+1V2_USB_PLL</text>
<text x="172.5" y="207.7">+1V2_LAN_PLL</text>
<text x="196" y="208">+1V2</text>
<text x="209.1" y="208">+3V3_LAN_A</text>
<text x="231.6" y="208">+3V3</text>
<text x="104" y="214.7">PWR_FLAG</text>
<text x="163.1" y="214.7">PWR_FLAG</text>
<text x="184" y="213.4">PWR_FLAG</text>
<text x="219.6" y="213.4">PWR_FLAG</text>
<text x="81.7" y="217.1">120R_100MHz</text>
<text x="86" y="220.3">FB1</text>
<text x="141.4" y="217.1">120R_100MHz</text>
<text x="145.6" y="220.3">FB2</text>
<text x="182.1" y="217.1">120R_100MHz</text>
<text x="186.3" y="220.3">FB3</text>
<text x="217.6" y="217.1">120R_100MHz</text>
<text x="221.8" y="220.3">FB4</text>
<text x="98.7" y="224.2">C52</text>
<text x="114.1" y="224.2">C123</text>
<text x="121.7" y="224.2">C124</text>
<text x="129.3" y="224.2">C125</text>
<text x="158.5" y="224.2">C126</text>
<text x="180.1" y="224.2">C127</text>
<text x="215.7" y="224.2">C128</text>
<text x="98.9" y="229.3">100nF</text>
<text x="114.1" y="229.3">100nF</text>
<text x="121.7" y="229.3">100nF</text>
<text x="129.4" y="229.3">100nF</text>
<text x="158.6" y="229.3">100nF</text>
<text x="180.2" y="229.3">100nF</text>
<text x="215.7" y="229.3">100nF</text>
<text x="95.8" y="240.8">GND</text>
<text x="155.5" y="240.8">GND</text>
<text x="177.1" y="240.8">GND</text>
<text x="212.7" y="240.8">GND</text>
<text x="47.4" y="246.1">+2V5</text>
<text x="119.8" y="248.6">+1V2</text>
<text x="50.4" y="257.3">C92</text>
<text x="59.3" y="257.3">C93</text>
<text x="68.2" y="257.3">C94</text>
<text x="77.1" y="257.3">C95</text>
<text x="122.8" y="257.3">C85</text>
<text x="131.7" y="257.3">C86</text>
<text x="140.6" y="257.3">C87</text>
<text x="149.5" y="257.3">C88</text>
<text x="158.4" y="257.3">C89</text>
<text x="167.3" y="257.3">C90</text>
<text x="176.2" y="257.3">C91</text>
<text x="50.6" y="262.3">100nF</text>
<text x="59.5" y="262.3">100nF</text>
<text x="68.4" y="262.3">100nF</text>
<text x="77.3" y="262.3">100nF</text>
<text x="123" y="262.3">100nF</text>
<text x="131.9" y="262.3">100nF</text>
<text x="140.8" y="262.3">100nF</text>
<text x="149.7" y="262.3">100nF</text>
<text x="158.6" y="262.3">100nF</text>
<text x="167.5" y="262.3">100nF</text>
<text x="176.4" y="262.3">100nF</text>
<text x="47.6" y="272.5">GND</text>
<text x="120" y="272.5">GND</text>
</g>
</svg>
